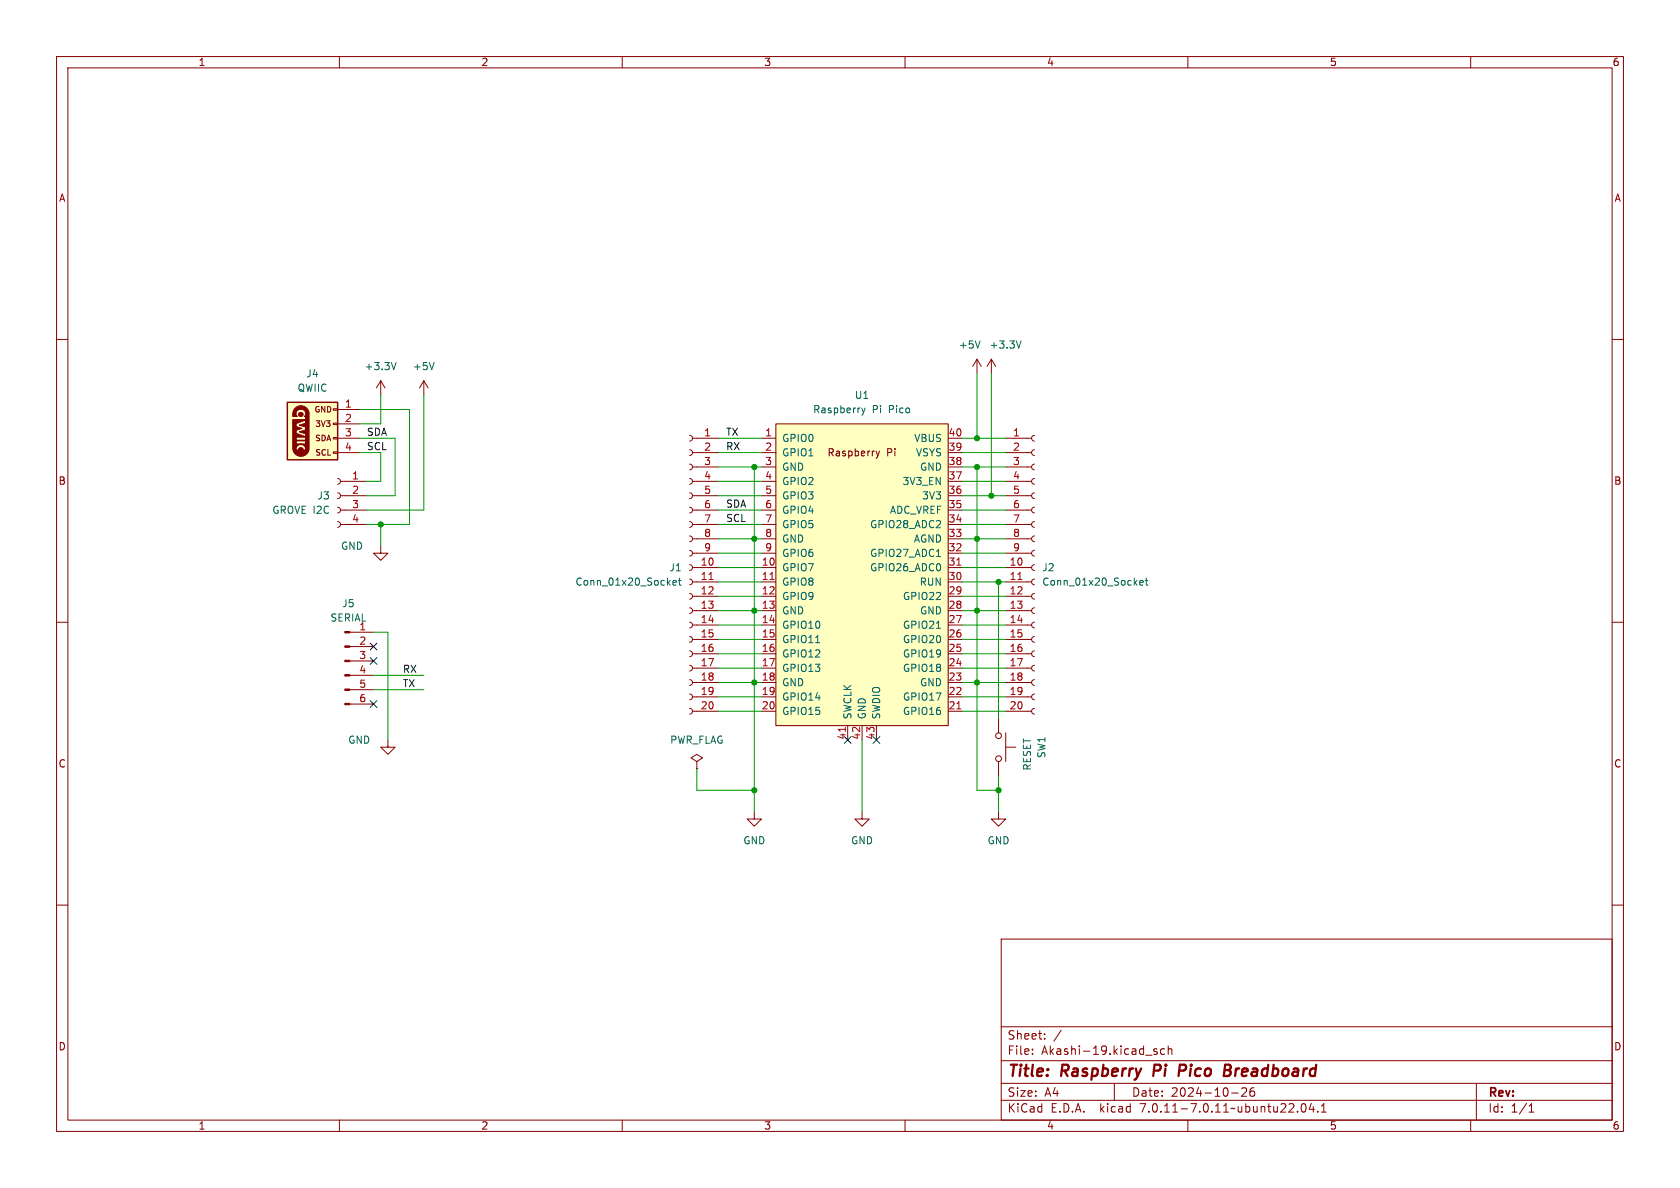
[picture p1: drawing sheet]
<svg xmlns="http://www.w3.org/2000/svg" width="297mm" height="210mm" viewBox="0 0 297 210" stroke-linecap="round" stroke-linejoin="round" font-family="sans-serif">
<g fill="none" stroke="#840000" stroke-width=".18">
<path d="M10 10h277v190h-277zM12 12h273v186h-273zM60 10v2M110 10v2M160 10v2M210 10v2M260 10v2M10 60h2M285 60h2M58.9 72.3h.8v.2h-.8zM58.9 74.8h.8v.3h-.8zM58.9 77.3h.8v.3h-.8z"/>
<path d="M58.9 79.9h.8v.2h-.8zM59.7 77.5h3.8M59.7 72.4h3.8M59.7 74.9h3.8M67.3 67.3l-.8 1.3M67.3 67.3v2.6M67.3 67.3l.8 1.3M74.9 67.3l-.7 1.3M74.9 67.3v2.6M74.9 67.3l.8 1.3M121.9 79.5l.4 .2 .1 .3-.1 .4-.4 .1M121.9 77l.4 .1 .1 .4-.1 .3-.4 .2"/>
<path d="M122.4 77.5h4.6M134.6 77.5h2.6M137.2 74.9h30.4v53.4h-30.4zM154.9 79.7l.3 .9M155.5 79.7l-.3 .9M167.6 77.5h2.6M172.7 63.5l-.7 1.3M172.7 63.5v2.5M172.7 63.5l.8 1.3M175.3 63.5l-.8 1.3M175.3 63.5v2.5M175.3 63.5l.7 1.3"/>
<path d="M177.8 77.5h4.6M182.9 79.5l-.4 .1-.1 .4 .1 .4 .4 .1M182.9 77l-.4 .1-.1 .4 .1 .3 .4 .2M59.7 92.2l.4 .2 .1 .3-.2 .4-.3 .1M59.7 89.7l.4 .1 .1 .4-.2 .3-.3 .2M59.7 87.1l.4 .2 .1 .3-.2 .4-.3 .1M59.7 84.6l.4 .1 .1 .4-.2 .4-.3 .1M59.7 80h3.8M60.2 92.7h4.6M60.2 90.2h4.6M60.2 87.6h4.6M60.2 85.1h4.6"/>
<path d="M67.3 96.5v1.3h1.3l-1.3 1.3-1.3-1.3h1.3M121.9 99.8l.4 .2 .1 .3-.1 .4-.4 .1M121.9 97.3l.4 .1 .1 .4-.1 .4-.4 .1M121.9 94.7l.4 .2 .1 .4-.1 .3-.4 .2M121.9 92.2l.4 .2 .1 .3-.1 .4-.4 .1M121.9 89.7l.4 .1 .1 .4-.1 .3-.4 .2M121.9 87.1l.4 .2 .1 .3-.1 .4-.4 .1M121.9 84.6l.4 .1 .1 .4-.1 .4-.4 .1M121.9 82l.4 .2 .1 .4-.1 .3-.4 .2M122.4 97.8h4.6M122.4 95.3h4.6M122.4 92.7h4.6"/>
<path d="M122.4 90.2h4.6M122.4 87.6h4.6M122.4 85.1h4.6M122.4 82.6h4.6M122.4 80h4.6M134.6 97.8h2.6M134.6 95.3h2.6M134.6 92.7h2.6M134.6 90.2h2.6M134.6 87.6h2.6M134.6 85.1h2.6M134.6 82.6h2.6"/>
<path d="M134.6 80h2.6M155.2 80.6l-.3 .4M167.6 97.8h2.6M167.6 95.3h2.6M167.6 92.7h2.6M167.6 90.2h2.6M167.6 87.6h2.6M167.6 85.1h2.6M167.6 82.6h2.6M167.6 80h2.6M177.8 97.8h4.6M177.8 95.3h4.6"/>
<path d="M177.8 92.7h4.6M177.8 90.2h4.6M177.8 87.6h4.6M177.8 85.1h4.6M177.8 82.6h4.6M177.8 80h4.6M182.9 99.8l-.4 .2-.1 .3 .1 .4 .4 .1M182.9 97.3l-.4 .1-.1 .4 .1 .3 .4 .2M182.9 94.7l-.4 .2-.1 .3 .1 .4 .4 .2M182.9 92.2l-.4 .1-.1 .4 .1 .4 .4 .1M182.9 89.7l-.4 .1-.1 .4 .1 .3 .4 .2M182.9 87.1l-.4 .2-.1 .3 .1 .4 .4 .1"/>
<path d="M182.9 84.6l-.4 .1-.1 .4 .1 .3 .4 .2M182.9 82l-.4 .2-.1 .3 .1 .4 .4 .2M10 110h2M61.8 119.4h4.2M61.8 116.8h4.2M61.8 114.3h4.2M61.8 111.8h4.2M121.9 117.6l.4 .2 .1 .3-.1 .4-.4 .1M121.9 115.1l.4 .1 .1 .4-.1 .3-.4 .2M121.9 112.5l.4 .2 .1 .3-.1 .4-.4 .1M121.9 110l.4 .1 .1 .4-.1 .4-.4 .1M121.9 107.4l.4 .2 .1 .4-.1 .3-.4 .2"/>
<path d="M121.9 104.9l.4 .2 .1 .3-.1 .4-.4 .1M121.9 102.4l.4 .1 .1 .4-.1 .3-.4 .2M122.4 118.1h4.6M122.4 115.6h4.6M122.4 113h4.6M122.4 110.5h4.6M122.4 108h4.6M122.4 105.4h4.6M122.4 102.9h4.6M122.4 100.3h4.6M134.6 118.1h2.6M134.6 115.6h2.6"/>
<path d="M134.6 113h2.6M134.6 110.5h2.6M134.6 108h2.6M134.6 105.4h2.6M134.6 102.9h2.6M134.6 100.3h2.6M167.6 118.1h2.6M167.6 115.6h2.6M167.6 113h2.6M167.6 110.5h2.6M167.6 108h2.6M167.6 105.4h2.6"/>
<path d="M167.6 102.9h2.6M167.6 100.3h2.6M177.8 118.1h4.6M177.8 115.6h4.6M177.8 113h4.6M177.8 110.5h4.6M177.8 108h4.6M177.8 105.4h4.6M177.8 102.9h4.6M177.8 100.3h4.6M182.9 117.6l-.4 .1-.1 .4 .1 .4 .4 .1M182.9 115.1l-.4 .1-.1 .4 .1 .3 .4 .2"/>
<path d="M182.9 112.5l-.4 .2-.1 .3 .1 .4 .4 .1M182.9 110l-.4 .1-.1 .4 .1 .3 .4 .2M182.9 107.4l-.4 .2-.1 .3 .1 .4 .4 .2M182.9 104.9l-.4 .1-.1 .4 .1 .4 .4 .1M182.9 102.4l-.4 .1-.1 .4 .1 .3 .4 .2M285 110h2M61.8 124.5h4.2M61.8 121.9h4.2M68.6 130.8v1.3h1.2l-1.2 1.3-1.3-1.3h1.3M121.9 125.2l.4 .2 .1 .3-.1 .4-.4 .1M121.9 122.7l.4 .1 .1 .4-.1 .4-.4 .1M121.9 120.1l.4 .2 .1 .4-.1 .3-.4 .2"/>
<path d="M122.4 125.7h4.6M122.4 123.2h4.6M122.4 120.7h4.6M123.2 134.6l1-.6-1-.6-1 .6 1 .6v1.3M123.2 135.9h.1M134.6 125.7h2.6M134.6 123.2h2.6M134.6 120.7h2.6M149.9 128.3v2.5M152.4 128.3v2.5M154.9 128.3v2.5M167.6 125.7h2.6"/>
<path d="M167.6 123.2h2.6M167.6 120.7h2.6M176.5 127v2.5M176.5 134.6v2.6M177.8 125.7h4.6M177.8 123.2h4.6M177.8 120.7h4.6M177.8 132.1h1.8M177.8 129.5v5.1M182.9 125.2l-.4 .2-.1 .3 .1 .4 .4 .1M182.9 122.7l-.4 .1-.1 .4 .1 .3 .4 .2M182.9 120.1l-.4 .2-.1 .3 .1 .4 .4 .2"/>
<path d="M10 160h2M133.3 143.5v1.3h1.3l-1.3 1.3-1.2-1.3h1.2M152.4 143.5v1.3h1.3l-1.3 1.3-1.3-1.3h1.3M176.5 143.5v1.3h1.3l-1.3 1.3-1.2-1.3h1.2M285 160h2M177 166h108v32h-108zM60 198v2M110 198v2M160 198v2M177 194.5h108M177 191.5h108M177 187.5h108"/>
<path d="M177 181.5h108M182.5 186.3v.1M182.5 185.5v.1M184.7 183.6v.1M184.7 182.8v.1M187.6 182.1l-1.3 2M197 191.5v3M204.5 185.5l-.3-.1-.2 .2v.2l.5 .2v.3h-.5M205.9 185.5l-.4-.1-.3 .3v.4l.1 .2h.6M206.5 185.5l.2-.1 .4 .1 .1 .9M206.5 184.9v1.5M210 198v2"/>
<path d="M217.7 193.2h1.2M219.5 192.4l.6-.1 .2 .1 .1 .3-.9 1.1h.9M221.7 192.3a.59 .59 0 0 0-.7 .6v.6l.1 .2 .4 .1 .2-.1 .1-.5-.1-.3h-.5l-.2 .3M229.4 196.5v.1M230.2 195.2l.2-.1a.81 .81 0 0 1 .6 .6 .81 .81 0 0 1-.3 .8l-.2 .1a.81 .81 0 0 1-.3-1.4zM231.8 195l-.3 1.1h.9M232.2 195.6v1M233 196.5v.1M233.6 196.6h.9M233.6 195.5l.4-.4v1.5M260 198v2M261 191.5v6.5"/>
<path d="M270.3 196.6h.9M270.3 195.5l.4-.4v1.5"/>
<circle cx="176.5" cy="130" r=".51"/>
<circle cx="176.5" cy="134.1" r=".51"/>
</g>
<path d="M204.1 188.2l-.2 2M209.4 188.2h-.8l-.3 2M209.4 189.2l-.9 .1M216.5 189.2h.6M216.6 188.2h.7a.49 .49 0 0 1 .3 .5 .49 .49 0 0 1-.5 .5M217.1 189.2l.3 .1a.58 .58 0 0 1-.3 .9h-.8" fill="none" stroke="#840000" stroke-width=".4"/>
<path d="M169.2 99.9h.7M125.3 102.5h.8M136.1 102.5h.8M179.9 102.5h.8M149.4 128.6v.7M169.2 125.3h.7" fill="none" stroke="#a90000" stroke-width=".18"/>
<g fill="none" stroke="#006464" stroke-width=".18">
<path d="M70 64.1l-.4 1.2M76.7 64.1l-.4 1.2M152.3 72.1l.3 .9M152.6 73l-.3 .4M152.9 72.1l-.3 .9M173.3 60.3l-.5 1.2M180.5 60.3l-.4 1.2M165.6 98.4h.7M119 103l.6-.1-.1-.2-.4-.1-.1 .2v.6h.5M119.9 102.6h.5M120.1 102.2v1.1l.3 .1M144.2 113.6h.7"/>
<path d="M165.6 111.1h.7M201.5 103l.6-.1-.1-.2-.3-.1-.2 .2 .1 .6h.4M202.5 102.6h.4M202.6 102.2v1.1l.3 .1"/>
</g>
<g fill="#ffffc2" stroke="#ffffc2" stroke-width=".18">
<path d="M50.8 71.1h8.9v10.2h-8.9z"/>
<path d="M137.2 74.9h30.4v53.4h-30.4z"/>
</g>
<g fill="#840000" stroke="#840000" stroke-width=".18">
<path d="M52.2 72.1a1.46 1.46 0 0 1 2.4 .9v6.3a1.45 1.45 0 0 1-1.4 1.4 1.45 1.45 0 0 1-1.4-1.3l-.1-5.2h2.3l-1.6 .7v.5l1 .3-1 .4v2.4h.8v.1a.8 .8 0 0 0-.9 .9l.5 .1a.4 .4 0 0 1 .4-.5 .4 .4 0 0 1 .4 .5l.4-.1a.82 .82 0 0 0-.8-.9v-.1h.8v-.6h-1.6v-.1h1.6v-.5h-1.6v-.7l1.6 .6v-.5l-1.1-.4 1.1-.3v-.5l-1.1-.3 1.1-.4v-1.2h-.2a.79 .79 0 0 0-.1-1 .79 .79 0 0 0-1 0 .79 .79 0 0 0-.1 1h-.9l.1-.9z"/>
<path d="M61 124.3h.8v.3h-.8z"/>
<path d="M61 121.8h.8v.2h-.8z"/>
<path d="M61 119.3h.8v.2h-.8z"/>
<path d="M61 116.7h.8v.3h-.8z"/>
<path d="M61 114.2h.8v.2h-.8z"/>
<path d="M61 111.6h.8v.3h-.8z"/>
<circle cx="53.2" cy="73.3" r=".4"/>
</g>
<path d="M50.8 71.1h8.9v10.2h-8.9z" fill="none" stroke="#840000" stroke-width=".25"/>
<g fill="none" stroke="#009600" stroke-width=".18">
<path d="M63.5 72.4h8.9v20.3h-7.6M63.5 77.5h6.3v10.1h-5M67.3 69.9v5h-3.8M74.9 69.9v20.3h-10.1M127 77.5h7.6M170.2 77.5h7.6M172.7 66v11.5M175.3 66v21.6M63.5 80h3.8v5.1h-2.5M67.3 92.7v3.8M127 92.7h7.6M127 90.2h7.6"/>
<path d="M127 95.3h7.6M127 82.6h7.6M127 80h7.6M127 87.6h7.6M127 97.8h7.6M127 85.1h7.6M133.3 82.6v60.9M170.2 92.7h7.6M170.2 90.2h7.6M170.2 95.3h7.6M170.2 82.6h7.6M170.2 80h7.6"/>
<path d="M170.2 87.6h7.6M170.2 97.8h7.6M170.2 85.1h7.6M172.7 82.6v57.1h3.8M66 111.8h2.6v19M66 119.4h8.9M127 102.9h7.6M127 108h7.6M127 105.4h7.6M127 118.1h7.6M127 115.6h7.6M127 110.5h7.6"/>
<path d="M127 100.3h7.6M127 113h7.6M170.2 102.9h7.6M170.2 108h7.6M170.2 105.4h7.6M170.2 118.1h7.6M170.2 115.6h7.6M170.2 110.5h7.6M170.2 100.3h7.6M170.2 113h7.6M176.5 102.9v24.1M66 121.9h8.9"/>
<path d="M123.2 135.9v3.8h10.1M127 120.7h7.6M127 123.2h7.6M127 125.7h7.6M152.4 130.8v12.7M170.2 120.7h7.6M170.2 123.2h7.6M170.2 125.7h7.6M176.5 137.2v6.3"/>
</g>
<path d="M65.4 116.2l1.2 1.2M65.4 113.7l1.2 1.2M66.6 116.2l-1.2 1.2M66.6 113.7l-1.2 1.2M65.4 123.9l1.2 1.2M66.6 123.9l-1.2 1.2M149.3 130.2l1.2 1.2M150.5 130.2l-1.2 1.2M154.3 130.2l1.2 1.2M155.5 130.2l-1.2 1.2" fill="none" stroke="#000084" stroke-width=".18"/>
<g fill="#009600" stroke="#009600" stroke-width=".18">
<circle cx="172.7" cy="82.6" r=".46"/>
<circle cx="175.3" cy="87.6" r=".46"/>
<circle cx="172.7" cy="95.3" r=".46"/>
<circle cx="172.7" cy="77.5" r=".46"/>
<circle cx="176.5" cy="102.9" r=".46"/>
<circle cx="67.3" cy="92.7" r=".46"/>
<circle cx="176.5" cy="139.7" r=".46"/>
<circle cx="172.7" cy="108" r=".46"/>
<circle cx="133.3" cy="120.7" r=".46"/>
<circle cx="172.7" cy="120.7" r=".46"/>
<circle cx="133.3" cy="139.7" r=".46"/>
<circle cx="133.3" cy="95.3" r=".46"/>
<circle cx="133.3" cy="82.6" r=".46"/>
<circle cx="133.3" cy="108" r=".46"/>
</g>
<g font-size="2.8" fill="#840000">
<text x="178" y="190.9">Title:</text>
<text x="187.7" y="190.9">Raspberry</text>
<text x="204.7" y="190.9">Pi</text>
<text x="210" y="190.9">Pico</text>
<text x="218.8" y="190.9">Breadboard</text>
</g>
<g font-size="2.1" fill="#840000">
<text x="178" y="184">Sheet:</text>
<text x="178" y="186.7">File:</text>
<text x="184.1" y="186.7">Akashi-19.kicad_sch</text>
<text x="178" y="196.9">KiCad</text>
<text x="178" y="194.1">Size:</text>
<text x="184.7" y="194.1">A4</text>
<text x="185.7" y="196.9">E.D.A.</text>
<text x="194.6" y="196.9">kicad</text>
<text x="200" y="194.1">Date:</text>
<text x="201.8" y="196.9">7.0.11-7.0.11~ubuntu22.04.1</text>
<text x="207" y="194.1">2024-10-26</text>
<text x="263" y="194.3">Rev:</text>
<text x="263" y="196.9">Id:</text>
<text x="267.1" y="196.9">1/1</text>
</g>
<g font-size="1.8" fill="#840000">
<text x="35" y="11.9">1</text>
<text x="85" y="11.9">2</text>
<text x="135" y="11.9">3</text>
<text x="185" y="11.9">4</text>
<text x="235" y="11.9">5</text>
<text x="285" y="11.9">6</text>
<text x="10.3" y="35.9">A</text>
<text x="285.3" y="35.9">A</text>
<text x="146.2" y="80.9">Raspberry</text>
<text x="156.7" y="80.9">Pi</text>
<text x="10.3" y="85.9">B</text>
<text x="285.3" y="85.9">B</text>
<text x="10.3" y="135.9">C</text>
<text x="285.3" y="135.9">C</text>
<text x="10.3" y="185.9">D</text>
<text x="285.3" y="185.9">D</text>
<text x="35" y="199.9">1</text>
<text x="85" y="199.9">2</text>
<text x="135" y="199.9">3</text>
<text x="185" y="199.9">4</text>
<text x="235" y="199.9">5</text>
<text x="285" y="199.9">6</text>
</g>
<g font-size="1.8" fill="#006464">
<text x="64.4" y="65.6">+3.3V</text>
<text x="72.9" y="65.6">+5V</text>
<text x="169.4" y="61.8">+5V</text>
<text x="174.9" y="61.8">+3.3V</text>
<text x="52.5" y="69.4">QWIIC</text>
<text x="54.1" y="66.9">J4</text>
<text x="151" y="70.7">U1</text>
<text x="143.7" y="73.3">Raspberry</text>
<text x="154.2" y="73.3">Pi</text>
<text x="157.2" y="73.3">Pico</text>
<text x="138.2" y="78.3">GPIO0</text>
<text x="138.2" y="80.9">GPIO1</text>
<text x="138.2" y="83.4">GND</text>
<text x="161.5" y="78.3">VBUS</text>
<text x="161.8" y="80.9">VSYS</text>
<text x="162.6" y="83.4">GND</text>
<text x="56" y="88.5">J3</text>
<text x="138.2" y="86">GPIO2</text>
<text x="138.2" y="88.5">GPIO3</text>
<text x="159.5" y="86">3V3_EN</text>
<text x="162.9" y="88.5">3V3</text>
<text x="48" y="91">GROVE I2C</text>
<text x="138.2" y="91">GPIO4</text>
<text x="138.2" y="93.6">GPIO5</text>
<text x="153.7" y="93.6">GPIO28_ADC2</text>
<text x="157.2" y="91">ADC_VREF</text>
<text x="60.2" y="97.4">GND</text>
<text x="118.3" y="101.2">J1</text>
<text x="138.2" y="101.2">GPIO7</text>
<text x="138.2" y="96.1">GND</text>
<text x="138.2" y="98.7">GPIO6</text>
<text x="153.7" y="101.2">GPIO26_ADC0</text>
<text x="153.7" y="98.7">GPIO27_ADC1</text>
<text x="161.5" y="96.1">AGND</text>
<text x="184.2" y="101.2">J2</text>
<text x="60.4" y="107.5">J5</text>
<text x="101.6" y="103.7">Conn_01x20_Socket</text>
<text x="138.2" y="103.7">GPIO8</text>
<text x="138.2" y="106.3">GPIO9</text>
<text x="159.5" y="106.3">GPIO22</text>
<text x="162.5" y="103.7">RUN</text>
<text x="184.2" y="103.7">Conn_01x20_Socket</text>
<text x="58.3" y="110.1">SERIAL</text>
<text x="63.4" y="111.5">1</text>
<text x="138.2" y="108.8">GND</text>
<text x="138.2" y="111.4">GPIO10</text>
<text x="138.2" y="113.9">GPIO11</text>
<text x="159.5" y="113.9">GPIO20</text>
<text x="159.5" y="111.4">GPIO21</text>
<text x="162.6" y="108.8">GND</text>
<text x="138.2" y="116.4">GPIO12</text>
<text x="138.2" y="119">GPIO13</text>
<text x="159.5" y="119">GPIO18</text>
<text x="159.5" y="116.4">GPIO19</text>
<text x="138.2" y="121.5">GND</text>
<text x="138.2" y="124.1">GPIO14</text>
<text x="159.5" y="124.1">GPIO17</text>
<text x="162.6" y="121.5">GND</text>
<text x="61.5" y="131.7">GND</text>
<text x="118.4" y="131.7">PWR_FLAG</text>
<text x="138.2" y="126.6">GPIO15</text>
<text x="150.7" y="127.3" transform="rotate(-90 150.7 127.3)">SWCLK</text>
<text x="153.3" y="127.3" transform="rotate(-90 153.3 127.3)">GND</text>
<text x="155.8" y="127.3" transform="rotate(-90 155.8 127.3)">SWDIO</text>
<text x="159.5" y="126.6">GPIO16</text>
<text x="182.5" y="136.3" transform="rotate(-90 182.5 136.3)">RESET</text>
<text x="185" y="134.1" transform="rotate(-90 185 134.1)">SW1</text>
<text x="131.3" y="149.5">GND</text>
<text x="150.4" y="149.5">GND</text>
<text x="174.5" y="149.5">GND</text>
</g>
<g font-size="1.8" fill="#a90000">
<text x="60.9" y="72.1">1</text>
<text x="60.9" y="74.7">2</text>
<text x="60.9" y="77.2">3</text>
<text x="124.4" y="77.2">1</text>
<text x="135.2" y="77.2">1</text>
<text x="167.6" y="77.2">40</text>
<text x="179" y="77.2">1</text>
<text x="60.9" y="79.8">4</text>
<text x="124.4" y="79.8">2</text>
<text x="124.4" y="82.3">3</text>
<text x="135.2" y="79.8">2</text>
<text x="135.2" y="82.3">3</text>
<text x="167.6" y="82.3">38</text>
<text x="167.6" y="79.8">39</text>
<text x="179" y="79.8">2</text>
<text x="179" y="82.3">3</text>
<text x="62.2" y="84.8">1</text>
<text x="62.2" y="87.4">2</text>
<text x="62.2" y="89.9">3</text>
<text x="124.4" y="84.8">4</text>
<text x="124.4" y="87.4">5</text>
<text x="124.4" y="89.9">6</text>
<text x="135.2" y="84.8">4</text>
<text x="135.2" y="87.4">5</text>
<text x="135.2" y="89.9">6</text>
<text x="167.6" y="89.9">35</text>
<text x="167.6" y="87.4">36</text>
<text x="167.6" y="84.8">37</text>
<text x="179" y="84.8">4</text>
<text x="179" y="87.4">5</text>
<text x="179" y="89.9">6</text>
<text x="62.2" y="92.5">4</text>
<text x="124.4" y="92.5">7</text>
<text x="124.4" y="95">8</text>
<text x="135.2" y="92.5">7</text>
<text x="135.2" y="95">8</text>
<text x="167.6" y="95">33</text>
<text x="167.6" y="92.5">34</text>
<text x="179" y="92.5">7</text>
<text x="179" y="95">8</text>
<text x="123.8" y="100.1">10</text>
<text x="124.4" y="97.5">9</text>
<text x="134.6" y="100.1">10</text>
<text x="135.2" y="97.5">9</text>
<text x="167.6" y="100.1">31</text>
<text x="167.6" y="97.5">32</text>
<text x="178.4" y="100.1">10</text>
<text x="179" y="97.5">9</text>
<text x="123.8" y="102.6">11</text>
<text x="123.8" y="105.2">12</text>
<text x="123.8" y="107.7">13</text>
<text x="134.6" y="102.6">11</text>
<text x="134.6" y="105.2">12</text>
<text x="134.6" y="107.7">13</text>
<text x="167.6" y="107.7">28</text>
<text x="167.6" y="105.2">29</text>
<text x="167.6" y="102.6">30</text>
<text x="178.4" y="102.6">11</text>
<text x="178.4" y="105.2">12</text>
<text x="178.4" y="107.7">13</text>
<text x="123.8" y="110.2">14</text>
<text x="123.8" y="112.8">15</text>
<text x="134.6" y="110.2">14</text>
<text x="134.6" y="112.8">15</text>
<text x="167.6" y="112.8">26</text>
<text x="167.6" y="110.2">27</text>
<text x="178.4" y="110.2">14</text>
<text x="178.4" y="112.8">15</text>
<text x="63.4" y="114">2</text>
<text x="63.4" y="116.6">3</text>
<text x="63.4" y="119.1">4</text>
<text x="123.8" y="115.3">16</text>
<text x="123.8" y="117.9">17</text>
<text x="134.6" y="115.3">16</text>
<text x="134.6" y="117.9">17</text>
<text x="167.6" y="117.9">24</text>
<text x="167.6" y="115.3">25</text>
<text x="178.4" y="115.3">16</text>
<text x="178.4" y="117.9">17</text>
<text x="63.4" y="121.7">5</text>
<text x="63.4" y="124.2">6</text>
<text x="123.8" y="120.4">18</text>
<text x="123.8" y="122.9">19</text>
<text x="123.8" y="125.5">20</text>
<text x="134.6" y="120.4">18</text>
<text x="134.6" y="122.9">19</text>
<text x="134.6" y="125.5">20</text>
<text x="167.6" y="125.5">21</text>
<text x="167.6" y="122.9">22</text>
<text x="167.6" y="120.4">23</text>
<text x="178.4" y="120.4">18</text>
<text x="178.4" y="122.9">19</text>
<text x="178.4" y="125.5">20</text>
<text x="149.6" y="130.9" transform="rotate(-90 149.6 130.9)">41</text>
<text x="152.1" y="130.9" transform="rotate(-90 152.1 130.9)">42</text>
<text x="154.7" y="130.9" transform="rotate(-90 154.7 130.9)">43</text>
</g>
<g font-size="1.8" fill="#0f0f0f">
<text x="64.8" y="77.1">SDA</text>
<text x="128.3" y="77.1">TX</text>
<text x="64.8" y="79.7">SCL</text>
<text x="128.3" y="79.7">RX</text>
<text x="128.3" y="89.8">SDA</text>
<text x="128.3" y="92.4">SCL</text>
<text x="71.1" y="119">RX</text>
<text x="71.1" y="121.6">TX</text>
</g>
<g font-size="1.4" fill="#840000">
<text x="55.5" y="73.1">GND</text>
<text x="55.6" y="75.7">3V3</text>
<text x="55.6" y="78.2">SDA</text>
<text x="55.6" y="80.7">SCL</text>
</g>
</svg>
